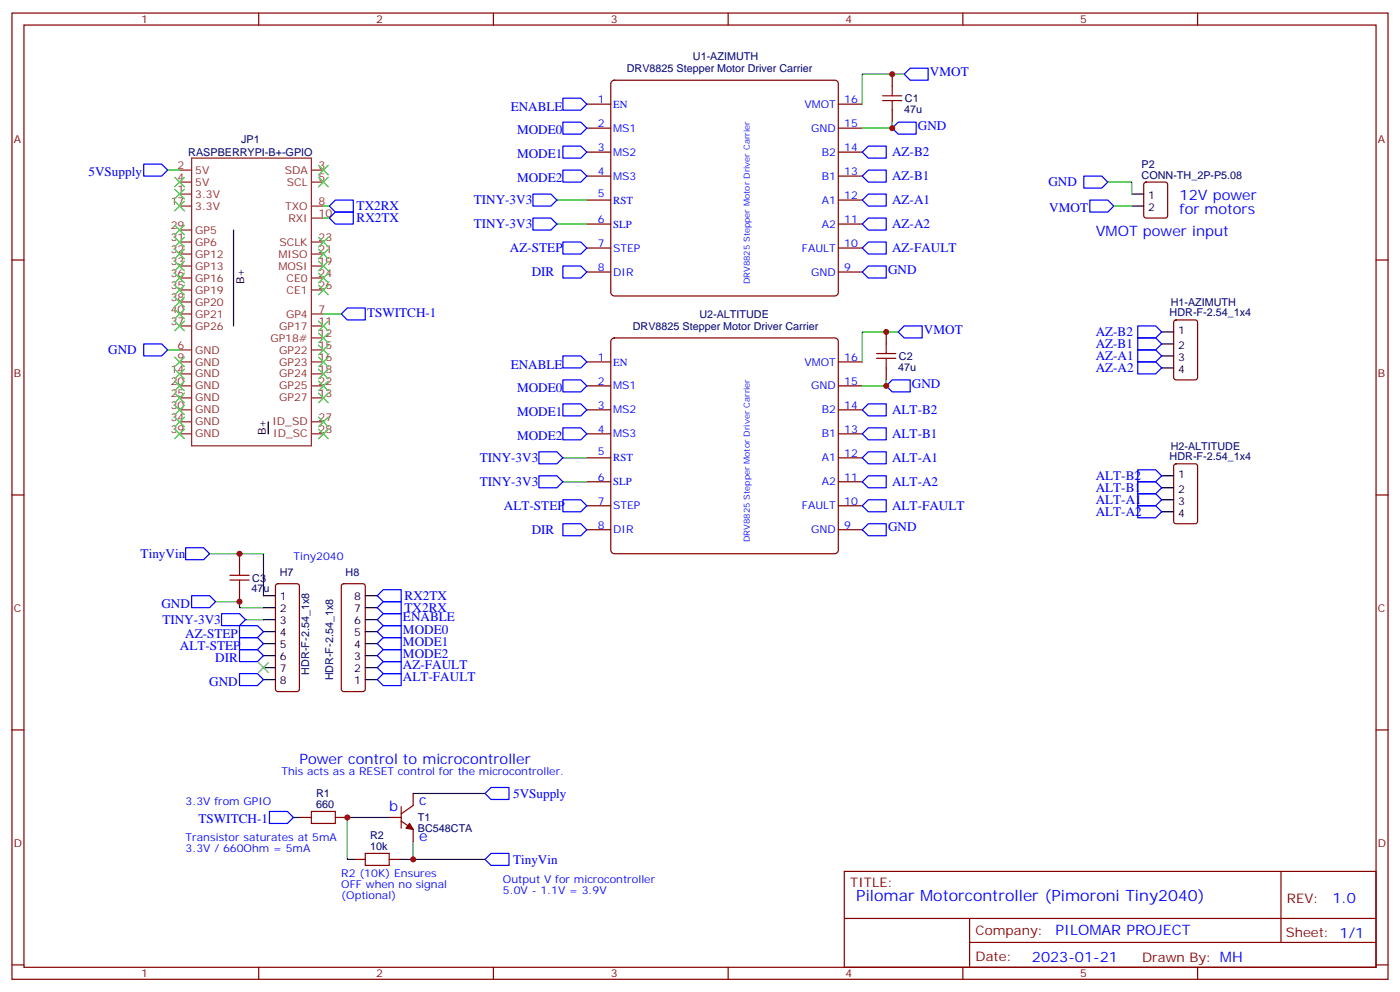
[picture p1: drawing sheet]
<svg xmlns="http://www.w3.org/2000/svg" width="412mm" height="292mm" viewBox="0 0 412 292" stroke-linecap="round" stroke-linejoin="round" font-family="sans-serif">
<g fill="none" stroke="#870000" stroke-width=".35">
<path d="M3.5 3.8h405.4v284.4h-405.4zM7.1 7.4h398.2v277.3h-398.2zM76.2 3.8v3.6M145.3 3.8v3.6M214.5 3.8v3.6M283.6 3.8v3.6M352.8 3.8v3.6M3.5 76.5h3.6M405.3 76.5h3.6M3.5 145.7h3.6M405.3 145.7h3.6M3.5 214.8h3.6"/>
<path d="M405.3 214.8h3.6M248.7 256.4h156.6v28.3h-156.6zM377.3 256.5v20.8M248.7 270.3h156.5M285.6 277.3h119.6M285.6 270.3v14.1M3.5 284h3.6M76.2 284.7v3.5M145.3 284.7v3.5M214.5 284.7v3.5M283.6 284.7v3.5M352.8 284.7v3.5"/>
<path d="M405.3 284h3.6"/>
</g>
<path d="M180.2 24l.8-.4h64.9l.6 .2 .4 .9v61.3l-.2 .7-.8 .4h-64.9l-.7-.2-.4-.9v-61.3z" fill="#fff" stroke="#870000" stroke-width=".35"/>
<g fill="none" stroke="#870000" stroke-width=".35">
<path d="M172.9 30.7h7M172.9 37.7h7M246.9 30.7h7.1M246.9 37.7h7.1M172.9 44.8h7M172.9 51.8h7M172.9 58.9h7M246.9 44.8h7.1M246.9 51.8h7.1M246.9 58.9h7.1M172.9 65.9h7M172.9 73h7"/>
<path d="M246.9 65.9h7.1M246.9 73h7.1M172.9 80h7M246.9 80h7.1"/>
</g>
<path d="M180.2 99.9l.8-.5h64.9l.6 .3 .4 .8v61.4l-.2 .6-.8 .4h-64.9l-.7-.2-.4-.8v-61.4z" fill="#fff" stroke="#870000" stroke-width=".35"/>
<g fill="none" stroke="#870000" stroke-width=".35">
<path d="M262.8 21.8v3.6M262.8 32.4v3.5M337.1 53.8l.5-.2h5.7l.6 .4 .1 9.5-.5 .6-5.9 .1-.6-.5-.1-9.4zM261.1 97.7v3.5M346 94.4l.4-.2h5.7l.6 .4 .1 16.5-.5 .6-5.9 .1-.6-.5-.1-16.4zM172.9 106.5h7M172.9 113.6h7M246.9 106.5h7.1M246.9 113.6h7.1M261.1 108.3v3.5M172.9 120.6h7M172.9 127.7h7"/>
<path d="M172.9 134.7h7M246.9 120.6h7.1M246.9 127.7h7.1M246.9 134.7h7.1M346 136.7l.4-.2h5.7l.6 .4 .1 16.5-.5 .7h-5.9l-.6-.4-.1-16.5zM172.9 141.8h7M172.9 148.8h7M172.9 155.9h7M246.9 141.8h7.1M246.9 148.8h7.1M246.9 155.9h7.1M70.6 162.9v3.6"/>
<path d="M70.6 173.5v3.6M81.4 172l.4-.2h5.7l.5 .2 .2 .5v30.3l-.2 .5-.5 .2h-5.7l-.5-.2-.2-.5v-30.3zM100.8 172l.4-.2h5.7l.5 .2 .2 .5v30.3l-.2 .5-.5 .2h-5.7l-.5-.2-.2-.5v-30.3zM118.2 237.4v6.3M121.7 233.5v3.5l-3.5 2.5M88.2 240.6h3.5M98.8 240.6h3.5M104.1 252.9h3.5M114.7 240.6h3.5M114.7 252.9h3.5M118.2 241.6l3.5 2.5v3.5"/>
</g>
<g fill="none" stroke="#8c2424" stroke-width=".35">
<path d="M52.9 57.1h3.5M52.9 50.1h3.5M52.9 53.6h3.5M56.4 46.5h35.3v84.7h-35.3zM91.7 50.1h3.5M91.7 53.6h3.5M52.9 60.6h3.5M52.9 78.3h3.5M52.9 74.8h3.5M52.9 71.2h3.5M52.9 67.7h3.5M91.7 60.6h3.5"/>
<path d="M91.7 78.3h3.5M91.7 74.8h3.5M91.7 71.2h3.5M91.7 64.2h3.5M52.9 92.4h3.5M52.9 95.9h3.5M52.9 85.3h3.5M52.9 81.8h3.5M52.9 88.9h3.5M91.7 92.4h3.5M91.7 95.9h3.5M91.7 85.3h3.5"/>
<path d="M91.7 81.8h3.5M91.7 99.4h3.5M52.9 106.5h3.5M52.9 117.1h3.5M52.9 103h3.5M52.9 113.6h3.5M52.9 110h3.5M91.7 106.5h3.5M91.7 117.1h3.5M91.7 103h3.5M91.7 113.6h3.5M91.7 110h3.5"/>
<path d="M52.9 120.6h3.5M52.9 124.1h3.5M52.9 127.7h3.5M91.7 124.1h3.5M91.7 127.7h3.5"/>
</g>
<g fill="none" stroke="#000" stroke-width=".35">
<path d="M333.4 57.1h3.5M68.8 67.7v28.2M333.4 60.6h3.5M342.2 97.7h3.5M342.2 101.2h3.5M342.2 104.7h3.5M342.2 108.3h3.5M79 124.1v3.6M342.2 140h3.5M342.2 143.5h3.5M342.2 147.1h3.5M342.2 150.6h3.5"/>
<path d="M77.6 175.3h3.5M77.6 178.8h3.5M107.6 175.3h3.5M107.6 178.8h3.5M77.6 182.4h3.5M77.6 185.9h3.5M77.6 189.4h3.5M77.6 192.9h3.5M77.6 196.5h3.5M77.6 200h3.5M107.6 182.4h3.5M107.6 185.9h3.5"/>
<path d="M107.6 189.4h3.5M107.6 192.9h3.5M107.6 196.5h3.5M107.6 200h3.5"/>
</g>
<g fill="none" stroke="#00f" stroke-width=".35">
<path d="M165.8 35.9h5.3l1.8 1.8-1.8 1.8h-5.3zM165.8 28.9h5.3l1.8 1.8-1.8 1.7h-5.3zM262.8 37.7l1.8-1.8h5.3v3.6h-5.3zM266.3 21.8l1.8-1.7h5.3v3.5h-5.3zM42.3 48.3h5.3l1.8 1.8-1.8 1.7h-5.3zM157 57.1h5.3l1.7 1.8-1.7 1.7h-5.3zM165.8 43h5.3l1.8 1.8-1.8 1.7h-5.3zM165.8 50.1h5.3l1.8 1.7-1.8 1.8h-5.3zM254 44.8l1.8-1.8h5.3v3.5h-5.3zM254 58.9l1.8-1.8h5.3v3.5h-5.3zM255.8 50.1h5.3v3.5h-5.3l-1.8-1.8zM319.3 51.8h5.3l1.7 1.8-1.7 1.8h-5.3z"/>
<path d="M321 58.9h5.3l1.8 1.7-1.8 1.8h-5.3zM97 60.6l1.8-1.7h5.3v3.5h-5.3zM97 64.2l1.8-1.8h5.3v3.5h-5.3zM157 64.2h5.3l1.7 1.7-1.7 1.8h-5.3zM165.8 78.3h5.3l1.8 1.7-1.8 1.8h-5.3zM165.8 71.2h5.3l1.8 1.8-1.8 1.8h-5.3zM254 65.9l1.8-1.7h5.3v3.5h-5.3zM254 73l1.8-1.8h5.3v3.6h-5.3zM100.5 92.4l1.8-1.8h5.3v3.6h-5.3zM254 80l1.8-1.7h5.3v3.5h-5.3zM264.6 97.7l1.7-1.8h5.3v3.5h-5.3zM335.1 95.9h5.3l1.8 1.8-1.8 1.7h-5.3z"/>
<path d="M335.1 99.4h5.3l1.8 1.8-1.8 1.8h-5.3zM42.3 101.2h5.3l1.8 1.8-1.8 1.7h-5.3zM165.8 111.8h5.3l1.8 1.8-1.8 1.7h-5.3zM165.8 104.7h5.3l1.8 1.8-1.8 1.8h-5.3zM165.8 118.9h5.3l1.8 1.7-1.8 1.8h-5.3zM261.1 113.6l1.7-1.8h5.3v3.5h-5.3zM335.1 103h5.3l1.8 1.7-1.8 1.8h-5.3zM335.1 106.5h5.3l1.8 1.8-1.8 1.7h-5.3zM158.7 133h5.3l1.8 1.7-1.8 1.8h-5.3zM165.8 125.9h5.3l1.8 1.8-1.8 1.7h-5.3zM254 134.7l1.8-1.7h5.3v3.5h-5.3zM254 127.7l1.8-1.8h5.3v3.5h-5.3z"/>
<path d="M254 120.6l1.8-1.7h5.3v3.5h-5.3zM335.1 138.3h5.3l1.8 1.7-1.8 1.8h-5.3zM158.7 140h5.3l1.8 1.8-1.8 1.7h-5.3zM165.8 154.1h5.3l1.8 1.8-1.8 1.8h-5.3zM165.8 147.1h5.3l1.8 1.7-1.8 1.8h-5.3zM254 155.9l1.8-1.8h5.3v3.6h-5.3zM254 141.8l1.8-1.8h5.3v3.5h-5.3zM254 148.8l1.8-1.7h5.3v3.5h-5.3zM335.1 148.8h5.3l1.8 1.8-1.8 1.8h-5.3zM335.1 145.3h5.3l1.8 1.8-1.8 1.7h-5.3zM335.1 141.8h5.3l1.8 1.7-1.8 1.8h-5.3zM54.7 161.2h5.3l1.7 1.7-1.7 1.8h-5.3z"/>
<path d="M56.4 175.3h5.3l1.8 1.8-1.8 1.7h-5.3zM111.1 178.8l1.8-1.7h5.3v3.5h-5.3zM112.9 173.5h5.3v3.6h-5.3l-1.8-1.8zM65.3 180.6h5.3l1.7 1.8-1.7 1.7h-5.3zM70.6 191.2h5.2l1.8 1.7-1.8 1.8h-5.2zM70.6 187.6h5.2l1.8 1.8-1.8 1.8h-5.2zM70.6 184.1h5.2l1.8 1.8-1.8 1.7h-5.2zM70.6 198.2h5.2l1.8 1.8-1.8 1.8h-5.2zM111.1 185.9l1.8-1.8h5.3v3.5h-5.3zM111.1 189.4l1.8-1.8h5.3v3.6h-5.3zM111.1 192.9l1.8-1.7h5.3v3.5h-5.3zM111.1 196.5l1.8-1.8h5.3v3.5h-5.3z"/>
<path d="M111.1 200l1.8-1.8h5.3v3.6h-5.3zM112.9 180.6h5.3v3.5h-5.3l-1.8-1.7zM79.4 238.8h5.3l1.7 1.8-1.7 1.7h-5.3zM142.9 233.5l1.7-1.8h5.3v3.6h-5.3zM144.6 251.1h5.3v3.6h-5.3l-1.7-1.8z"/>
</g>
<g fill="none" stroke="#a10000" stroke-width=".35">
<path d="M260 29.6h5.6M260 28.2h5.6M262.8 25.4v2.8M262.8 29.6v2.8M258.2 105.4h5.7M258.2 104h5.7M261.1 101.2v2.8M261.1 105.4v2.9M67.7 170.7h5.7M67.7 169.3h5.7M70.6 166.5v2.8M70.6 170.7v2.8"/>
<path d="M91.7 238.8h7.1v3.5h-7.1zM107.6 251.1h7.1v3.6h-7.1z"/>
</g>
<g fill="none" stroke="#008700" stroke-width=".35">
<path d="M262.8 35.9v1.8h-8.8M266.3 21.8h-12.3v8.9M49.4 50.1h3.5M164 58.9h8.9M326.3 53.6h7.1v3.5M95.2 60.6h1.8M95.2 64.2h1.8M164 65.9h8.9M328.1 60.6h5.3M95.2 92.4h5.3M264.6 97.7h-10.6v8.8M49.4 103h3.5"/>
<path d="M261.1 111.8v1.8h-7.1M165.8 134.7h7.1M165.8 141.8h7.1M61.7 162.9h15.9v12.4M63.5 177.1h7.1v1.7h7M72.3 182.4h5.3M121.7 233.5h21.2M86.4 240.6h1.8M114.7 240.6h-12.4v12.3h1.8M121.7 247.6v5.3h-3.5M121.7 252.9h21.2"/>
</g>
<g fill="none" stroke="#3c3" stroke-width=".35">
<path d="M51.5 52.2l2.8 2.8M51.5 55.7l2.8 2.8M51.5 59.2l2.8 2.9M54.3 52.2l-2.8 2.8M54.3 55.7l-2.8 2.8M54.3 59.2l-2.8 2.9M93.8 48.6l2.9 2.9M93.8 52.2l2.9 2.8M96.7 48.6l-2.9 2.9M96.7 52.2l-2.9 2.8M51.5 76.9l2.8 2.8M51.5 73.3l2.8 2.9"/>
<path d="M51.5 66.3l2.8 2.8M51.5 69.8l2.8 2.8M54.3 76.9l-2.8 2.8M54.3 73.3l-2.8 2.9M54.3 66.3l-2.8 2.8M54.3 69.8l-2.8 2.8M93.8 73.3l2.9 2.9M93.8 76.9l2.9 2.8M93.8 69.8l2.9 2.8M96.7 73.3l-2.9 2.9M96.7 76.9l-2.9 2.8M96.7 69.8l-2.9 2.8"/>
<path d="M51.5 91l2.8 2.8M51.5 83.9l2.8 2.8M51.5 94.5l2.8 2.8M51.5 87.5l2.8 2.8M51.5 80.4l2.8 2.8M54.3 91l-2.8 2.8M54.3 94.5l-2.8 2.8M54.3 83.9l-2.8 2.8M54.3 87.5l-2.8 2.8M54.3 80.4l-2.8 2.8M93.8 80.4l2.9 2.8M93.8 83.9l2.9 2.8"/>
<path d="M93.8 98l2.9 2.9M93.8 94.5l2.9 2.8M96.7 80.4l-2.9 2.8M96.7 83.9l-2.9 2.8M96.7 98l-2.9 2.9M96.7 94.5l-2.9 2.8M51.5 105.1l2.8 2.8M51.5 108.6l2.8 2.8M51.5 112.1l2.8 2.9M51.5 115.7l2.8 2.8M51.5 119.2l2.8 2.8M54.3 115.7l-2.8 2.8"/>
<path d="M54.3 119.2l-2.8 2.8M54.3 105.1l-2.8 2.8M54.3 108.6l-2.8 2.8M54.3 112.1l-2.8 2.9M93.8 105.1l2.9 2.8M93.8 108.6l2.9 2.8M93.8 112.1l2.9 2.9M93.8 101.6l2.9 2.8M93.8 115.7l2.9 2.8M96.7 105.1l-2.9 2.8M96.7 108.6l-2.9 2.8M96.7 112.1l-2.9 2.9"/>
<path d="M96.7 101.6l-2.9 2.8M96.7 115.7l-2.9 2.8M51.5 122.7l2.8 2.9M51.5 126.3l2.8 2.8M54.3 122.7l-2.8 2.9M54.3 126.3l-2.8 2.8M93.8 122.7l2.9 2.9M93.8 126.3l2.9 2.8M96.7 122.7l-2.9 2.9M96.7 126.3l-2.9 2.8M76.2 195.1l2.8 2.8M79 195.1l-2.8 2.8"/>
</g>
<path d="M120.6 242.3l1.1 1.8-2.1-.4z" fill="#870000" stroke="#870000" stroke-width=".35"/>
<g fill="#c00">
<circle cx="262.8" cy="21.8" r=".88"/>
<circle cx="261.1" cy="97.7" r=".88"/>
<circle cx="262.8" cy="37.7" r=".88"/>
<circle cx="261.1" cy="113.6" r=".88"/>
<circle cx="102.3" cy="240.6" r=".88"/>
<circle cx="70.6" cy="177.1" r=".88"/>
<circle cx="70.6" cy="162.9" r=".88"/>
<circle cx="121.7" cy="252.9" r=".88"/>
</g>
<text font-size="4.6" fill="#00f" x="252.2" y="265.3">Pilomar Motorcontroller (Pimoroni Tiny2040)</text>
<g font-size="4.2" fill="#00f">
<text x="347.5" y="58.9">12V power</text>
<text x="347.5" y="63.1">for motors</text>
<text x="322.8" y="69.5">VMOT power input</text>
<text x="88.2" y="224.7">Power control to microcontroller</text>
<text x="114.7" y="238.8">b</text>
<text x="123.5" y="237">c</text>
<text x="123.5" y="247.6">e</text>
<text x="392.5" y="265.7">1.0</text>
<text x="310.9" y="275.3">PILOMAR PROJECT</text>
<text x="304" y="283.1">2023-01-21</text>
</g>
<g font-size="3.9" fill="#00f">
<text x="273.9" y="22.3">VMOT</text>
<text x="150.4" y="32.7">ENABLE</text>
<text x="152.3" y="39.4">MODE0</text>
<text x="270.4" y="38.2">GND</text>
<text x="152.3" y="46.5">MODE1</text>
<text x="262.8" y="45.9">AZ-B2</text>
<text x="26.1" y="51.8">5VSupply</text>
<text x="152.3" y="53.5">MODE2</text>
<text x="262.8" y="53">AZ-B1</text>
<text x="308.8" y="54.7">GND</text>
<text x="105.1" y="61.9">TX2RX</text>
<text x="105.1" y="65.4">RX2TX</text>
<text x="139.6" y="60">TINY-3V3</text>
<text x="262.8" y="60">AZ-A1</text>
<text x="309.1" y="62.4">VMOT</text>
<text x="139.6" y="67.1">TINY-3V3</text>
<text x="262.8" y="67.1">AZ-A2</text>
<text x="150.2" y="74.1">AZ-STEP</text>
<text x="262.8" y="74.1">AZ-FAULT</text>
<text x="156.6" y="81.2">DIR</text>
<text x="261.6" y="80.5">GND</text>
<text x="108.1" y="93.2">TSWITCH-1</text>
<text x="272.2" y="98.2">VMOT</text>
<text x="322.8" y="98.8">AZ-B2</text>
<text x="31.9" y="104.1">GND</text>
<text x="322.8" y="102.3">AZ-B1</text>
<text x="322.8" y="105.9">AZ-A1</text>
<text x="150.4" y="108.5">ENABLE</text>
<text x="322.8" y="109.4">AZ-A2</text>
<text x="152.3" y="115.3">MODE0</text>
<text x="268.6" y="114.1">GND</text>
<text x="152.3" y="122.3">MODE1</text>
<text x="262.8" y="121.7">ALT-B2</text>
<text x="152.3" y="129.4">MODE2</text>
<text x="262.8" y="128.8">ALT-B1</text>
<text x="141.3" y="135.9">TINY-3V3</text>
<text x="262.8" y="135.9">ALT-A1</text>
<text x="141.3" y="142.9">TINY-3V3</text>
<text x="262.8" y="142.9">ALT-A2</text>
<text x="322.8" y="141.1">ALT-B2</text>
<text x="148.5" y="150">ALT-STEP</text>
<text x="262.8" y="150">ALT-FAULT</text>
<text x="322.8" y="148.2">ALT-A1</text>
<text x="322.8" y="144.7">ALT-B1</text>
<text x="322.8" y="151.7">ALT-A2</text>
<text x="156.6" y="157">DIR</text>
<text x="261.6" y="156.4">GND</text>
<text x="41.4" y="164.2">TinyVin</text>
<text x="47.5" y="178.8">GND</text>
<text x="119.2" y="176.6">RX2TX</text>
<text x="47.8" y="183.5">TINY-3V3</text>
<text x="118.7" y="182.9">ENABLE</text>
<text x="119.2" y="180.1">TX2RX</text>
<text x="53" y="191.2">ALT-STEP</text>
<text x="54.6" y="187.6">AZ-STEP</text>
<text x="118.7" y="186.7">MODE0</text>
<text x="118.7" y="190.2">MODE1</text>
<text x="63.4" y="194.7">DIR</text>
<text x="118.7" y="193.8">MODE2</text>
<text x="118.7" y="197">AZ-FAULT</text>
<text x="61.6" y="201.8">GND</text>
<text x="118.7" y="200.5">ALT-FAULT</text>
<text x="151.1" y="234.8">5VSupply</text>
<text x="58.5" y="242.3">TSWITCH-1</text>
<text x="151.1" y="254.2">TinyVin</text>
</g>
<g font-size="3.9" fill="#800">
<text x="250.5" y="261">TITLE:</text>
<text x="379.1" y="265.7">REV:</text>
<text x="287.4" y="275.2">Company:</text>
<text x="378.7" y="275.8">Sheet: 1/1</text>
<text x="287.4" y="282.9">Date:</text>
<text x="336.4" y="283">Drawn By: MH</text>
</g>
<g font-size="3.2" fill="#800">
<text x="41.6" y="6.8">1</text>
<text x="110.8" y="6.8">2</text>
<text x="179.9" y="6.8">3</text>
<text x="249.1" y="6.8">4</text>
<text x="318.2" y="6.8">5</text>
<text x="4.1" y="41.9">A</text>
<text x="405.9" y="41.9">A</text>
<text x="4.1" y="111.1">B</text>
<text x="405.9" y="111.1">B</text>
<text x="4.1" y="180.2">C</text>
<text x="405.9" y="180.2">C</text>
<text x="4.1" y="249.4">D</text>
<text x="405.9" y="249.4">D</text>
<text x="41.6" y="287.7">1</text>
<text x="110.8" y="287.7">2</text>
<text x="179.9" y="287.7">3</text>
<text x="249.1" y="287.7">4</text>
<text x="318.2" y="287.7">5</text>
</g>
<g font-size="3.2" fill="#000080">
<text x="204.1" y="17.7">U1-AZIMUTH</text>
<text x="184.6" y="21.2">DRV8825 Stepper Motor Driver Carrier</text>
<text x="266.3" y="33.2">47u</text>
<text x="266.6" y="30">C1</text>
<text x="55.5" y="45.9">RASPBERRYPI-B+-GPIO</text>
<text x="71.1" y="42">JP1</text>
<text x="336.3" y="52.5">CONN-TH_2P-P5.08</text>
<text x="336.3" y="49.4">P2</text>
<text x="344.9" y="90">H1-AZIMUTH</text>
<text x="206" y="93.5">U2-ALTITUDE</text>
<text x="344.5" y="93.1">HDR-F-2.54_1x4</text>
<text x="186.4" y="97.1">DRV8825 Stepper Motor Driver Carrier</text>
<text x="264.8" y="105.9">C2</text>
<text x="264.6" y="109.1">47u</text>
<text x="344.5" y="135.4">HDR-F-2.54_1x4</text>
<text x="344.9" y="132.3">H2-ALTITUDE</text>
<text x="74.3" y="171.2">C3</text>
<text x="82.4" y="169.4">H7</text>
<text x="101.8" y="169.4">H8</text>
<text x="74.1" y="174.3">47u</text>
<text x="91.1" y="198.5" transform="rotate(-90 91.1 198.5)">HDR-F-2.54_1x8</text>
<text x="98.1" y="200.3" transform="rotate(-90 98.1 200.3)">HDR-F-2.54_1x8</text>
<text x="93.1" y="237.7">660</text>
<text x="93.1" y="234.6">R1</text>
<text x="123.1" y="244.9">BC548CTA</text>
<text x="123.1" y="241.7">T1</text>
<text x="109" y="250.1">10k</text>
<text x="109" y="246.9">R2</text>
</g>
<g font-size="3.2" fill="#00f">
<text x="176.1" y="30.3">1</text>
<text x="180.6" y="31.7">EN</text>
<text x="236.9" y="31.7">VMOT</text>
<text x="248.7" y="30.3">16</text>
<text x="176.1" y="37.4">2</text>
<text x="180.6" y="38.8">MS1</text>
<text x="239" y="38.8">GND</text>
<text x="248.7" y="37.4">15</text>
<text x="176.1" y="44.4">3</text>
<text x="180.6" y="45.8">MS2</text>
<text x="242" y="45.8">B2</text>
<text x="248.7" y="44.4">14</text>
<text x="176.1" y="51.5">4</text>
<text x="180.6" y="52.9">MS3</text>
<text x="242" y="52.9">B1</text>
<text x="248.7" y="51.5">13</text>
<text x="176.1" y="58">5</text>
<text x="180.6" y="59.9">RST</text>
<text x="242.1" y="59.9">A1</text>
<text x="248.7" y="58.5">12</text>
<text x="176.1" y="65.6">6</text>
<text x="248.7" y="65.6">11</text>
<text x="180.6" y="67">SLP</text>
<text x="242.1" y="67">A2</text>
<text x="176.1" y="72.6">7</text>
<text x="180.6" y="74">STEP</text>
<text x="236.2" y="74">FAULT</text>
<text x="248.7" y="72.6">10</text>
<text x="176.1" y="79.7">8</text>
<text x="180.6" y="81.1">DIR</text>
<text x="239" y="81.1">GND</text>
<text x="248.7" y="79.7">9</text>
<text x="176.1" y="106.2">1</text>
<text x="180.6" y="107.6">EN</text>
<text x="236.9" y="107.6">VMOT</text>
<text x="248.7" y="106.2">16</text>
<text x="176.1" y="113.2">2</text>
<text x="248.7" y="113.2">15</text>
<text x="180.6" y="114.6">MS1</text>
<text x="239" y="114.6">GND</text>
<text x="176.1" y="120.3">3</text>
<text x="180.6" y="121.7">MS2</text>
<text x="242" y="121.7">B2</text>
<text x="248.7" y="120.3">14</text>
<text x="176.1" y="127.3">4</text>
<text x="180.6" y="128.7">MS3</text>
<text x="242" y="128.7">B1</text>
<text x="248.7" y="127.3">13</text>
<text x="176.1" y="133.8">5</text>
<text x="180.6" y="135.8">RST</text>
<text x="242.1" y="135.8">A1</text>
<text x="248.7" y="134.4">12</text>
<text x="176.1" y="141.4">6</text>
<text x="180.6" y="142.8">SLP</text>
<text x="242.1" y="142.8">A2</text>
<text x="248.7" y="141.4">11</text>
<text x="176.1" y="148.5">7</text>
<text x="180.6" y="149.9">STEP</text>
<text x="236.2" y="149.9">FAULT</text>
<text x="248.7" y="148.5">10</text>
<text x="176.1" y="155.5">8</text>
<text x="248.7" y="155.5">9</text>
<text x="180.6" y="157">DIR</text>
<text x="239" y="157">GND</text>
<text x="86.4" y="164.7">Tiny2040</text>
<text x="82.9" y="228.2">This acts as a RESET control for the microcontroller.</text>
<text x="54.7" y="237">3.3V from GPIO</text>
<text x="54.7" y="247.6">Transistor saturates at 5mA</text>
<text x="54.7" y="250.8">3.3V / 660Ohm = 5mA</text>
<text x="100.5" y="258.2">R2 (10K) Ensures</text>
<text x="100.5" y="261.4">OFF when no signal</text>
<text x="148.2" y="260">Output V for microcontroller</text>
<text x="148.2" y="263.1">5.0V - 1.1V = 3.9V</text>
<text x="100.5" y="264.5">(Optional)</text>
</g>
<g font-size="3.2" fill="#8d2323">
<text x="52.3" y="53.2">4</text>
<text x="52.3" y="49.7">2</text>
<text x="57.5" y="51.1">5V</text>
<text x="83.9" y="51.1">SDA</text>
<text x="93.8" y="49.7">3</text>
<text x="93.8" y="53.2">5</text>
<text x="52.3" y="56.8">1</text>
<text x="57.5" y="58.2">3.3V</text>
<text x="57.5" y="54.6">5V</text>
<text x="84.5" y="54.6">SCL</text>
<text x="50.3" y="60.3">17</text>
<text x="57.5" y="61.7">3.3V</text>
<text x="84" y="61.7">TXO</text>
<text x="84.9" y="65.2">RXI</text>
<text x="93.8" y="63.8">10</text>
<text x="93.8" y="60.3">8</text>
<text x="50.3" y="67.3">29</text>
<text x="50.3" y="70.9">31</text>
<text x="57.5" y="68.8">GP5</text>
<text x="93.8" y="70.9">23</text>
<text x="50.3" y="74.4">32</text>
<text x="50.3" y="77.9">33</text>
<text x="57.5" y="72.3">GP6</text>
<text x="57.5" y="75.8">GP12</text>
<text x="82" y="75.8">MISO</text>
<text x="82.3" y="72.3">SCLK</text>
<text x="93.8" y="77.9">19</text>
<text x="93.8" y="74.4">21</text>
<text x="50.3" y="81.5">36</text>
<text x="57.5" y="79.3">GP13</text>
<text x="57.5" y="82.9">GP16</text>
<text x="82" y="79.3">MOSI</text>
<text x="84.4" y="82.9">CE0</text>
<text x="93.8" y="81.5">24</text>
<text x="50.3" y="85">35</text>
<text x="50.3" y="88.5">38</text>
<text x="57.5" y="86.4">GP19</text>
<text x="57.5" y="89.9">GP20</text>
<text x="84.4" y="86.4">CE1</text>
<text x="93.8" y="85">26</text>
<text x="50.3" y="95.6">37</text>
<text x="50.3" y="92">40</text>
<text x="57.5" y="93.5">GP21</text>
<text x="84.3" y="93.5">GP4</text>
<text x="93.8" y="92">7</text>
<text x="93.8" y="95.6">11</text>
<text x="57.5" y="97">GP26</text>
<text x="79.7" y="100.5">GP18#</text>
<text x="82.3" y="97">GP17</text>
<text x="93.8" y="99.1">12</text>
<text x="52.3" y="106.2">9</text>
<text x="52.3" y="102.6">6</text>
<text x="57.5" y="107.6">GND</text>
<text x="57.5" y="104">GND</text>
<text x="82.3" y="104">GP22</text>
<text x="82.3" y="107.6">GP23</text>
<text x="93.8" y="102.6">15</text>
<text x="93.8" y="106.2">16</text>
<text x="50.3" y="113.2">20</text>
<text x="50.3" y="109.7">14</text>
<text x="57.5" y="111.1">GND</text>
<text x="82.3" y="111.1">GP24</text>
<text x="93.8" y="113.2">22</text>
<text x="93.8" y="109.7">18</text>
<text x="50.3" y="116.7">25</text>
<text x="57.5" y="118.1">GND</text>
<text x="57.5" y="114.6">GND</text>
<text x="82.3" y="118.1">GP27</text>
<text x="82.3" y="114.6">GP25</text>
<text x="93.8" y="116.7">13</text>
<text x="50.3" y="120.3">30</text>
<text x="50.3" y="123.8">34</text>
<text x="57.5" y="121.7">GND</text>
<text x="57.5" y="125.2">GND</text>
<text x="80.3" y="125.2">ID_SD</text>
<text x="93.8" y="123.8">27</text>
<text x="50.3" y="127.3">39</text>
<text x="57.5" y="128.7">GND</text>
<text x="80.5" y="128.7">ID_SC</text>
<text x="93.8" y="127.3">28</text>
</g>
<g font-size="3.2">
<text x="338.2" y="58.5">1</text>
<text x="338.2" y="62.1">2</text>
<text x="72" y="83.6" transform="rotate(-90 72 83.6)">B+</text>
<text x="347" y="98.4">1</text>
<text x="347" y="102.6">2</text>
<text x="347" y="106.2">3</text>
<text x="347" y="109.7">4</text>
<text x="78.3" y="128" transform="rotate(-90 78.3 128)">B+</text>
<text x="347" y="140.7">1</text>
<text x="347" y="145">2</text>
<text x="347" y="148.5">3</text>
<text x="347" y="152">4</text>
<text x="82.4" y="176.7">1</text>
<text x="104.3" y="176.7">8</text>
<text x="82.4" y="180.2">2</text>
<text x="82.4" y="183.8">3</text>
<text x="104.3" y="183.8">6</text>
<text x="104.3" y="180.2">7</text>
<text x="82.4" y="187.3">4</text>
<text x="82.4" y="190.8">5</text>
<text x="104.3" y="190.8">4</text>
<text x="104.3" y="187.3">5</text>
<text x="82.4" y="194.3">6</text>
<text x="82.4" y="197.9">7</text>
<text x="104.3" y="197.9">2</text>
<text x="104.3" y="194.3">3</text>
<text x="82.4" y="201.4">8</text>
<text x="104.3" y="201.4">1</text>
</g>
<g font-size="2.5" fill="#00f">
<text x="220.9" y="83.7" transform="rotate(-90 220.9 83.7)">DRV8825 Stepper Motor Driver Carrier</text>
<text x="220.9" y="159.5" transform="rotate(-90 220.9 159.5)">DRV8825 Stepper Motor Driver Carrier</text>
</g>
</svg>
